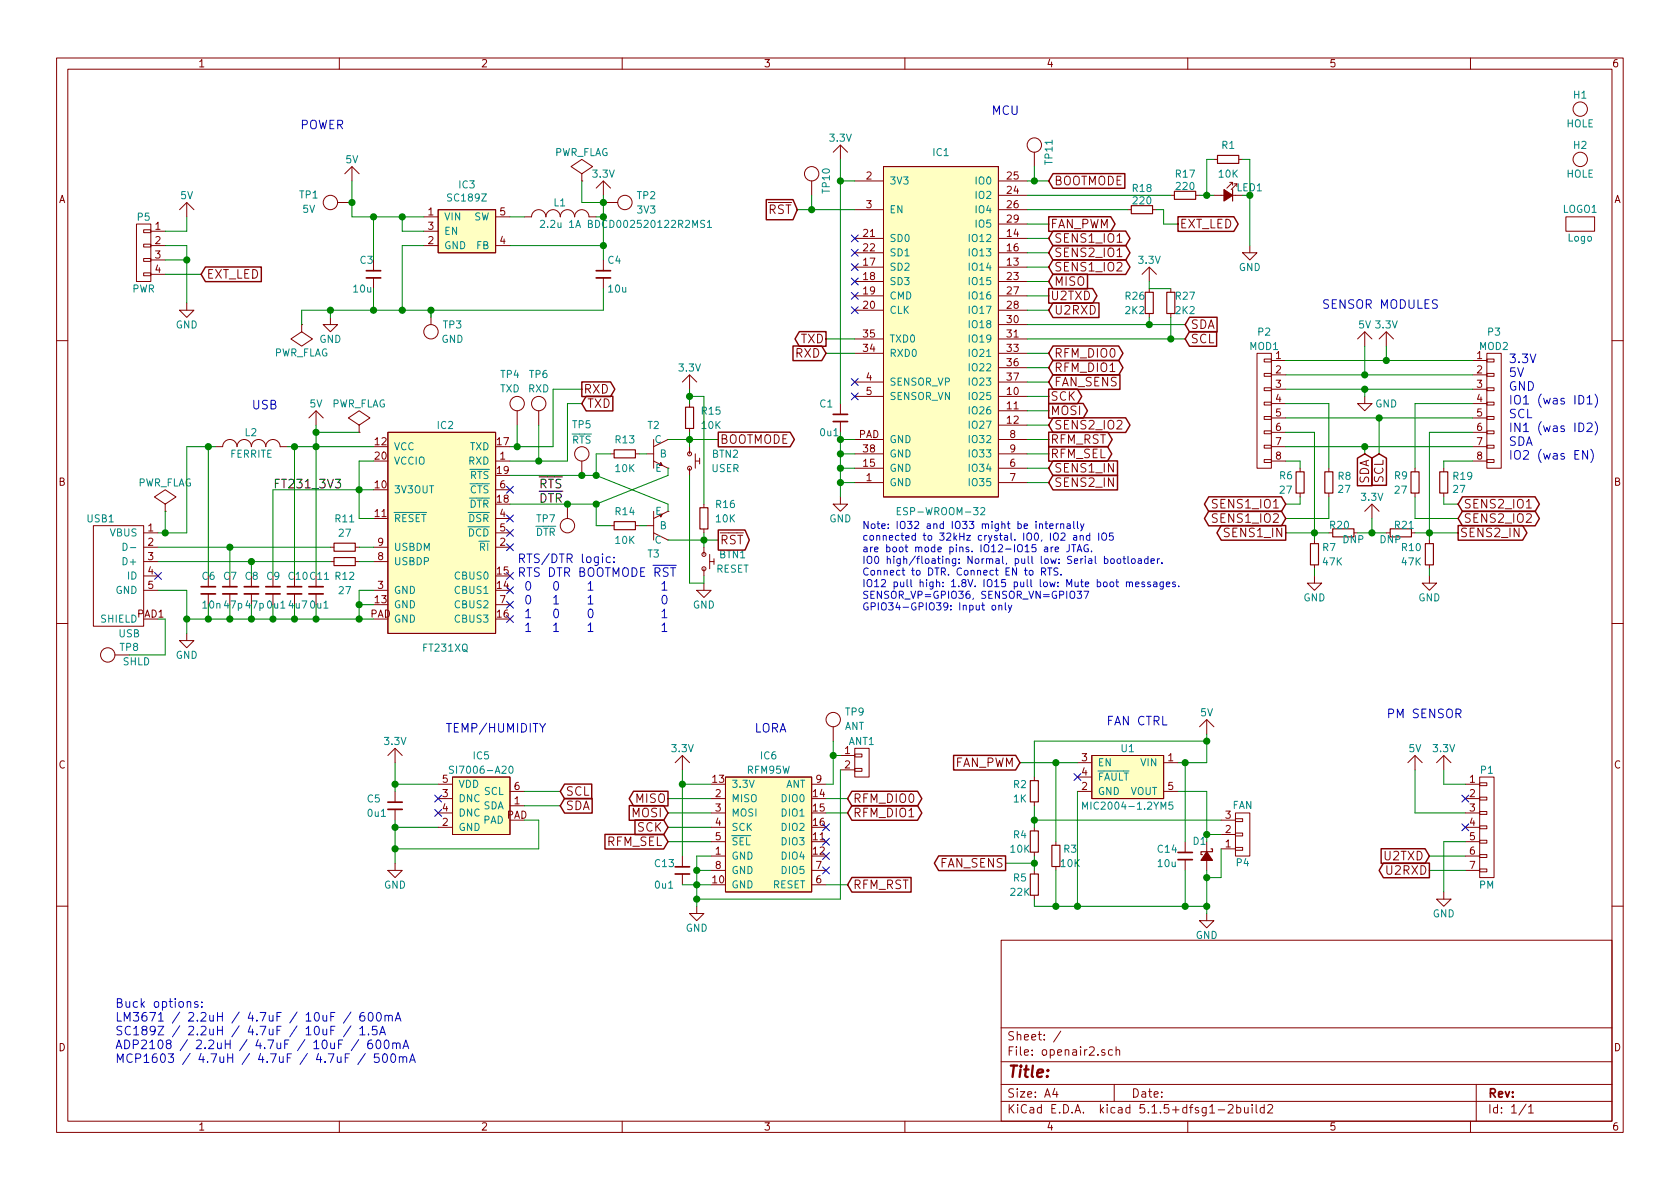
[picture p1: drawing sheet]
<svg xmlns="http://www.w3.org/2000/svg" width="297mm" height="210mm" viewBox="0 0 297 210" stroke-linecap="round" stroke-linejoin="round" font-family="sans-serif">
<g fill="none" stroke="#840000" stroke-width=".18">
<path d="M10 10.3h277v189.9h-277zM12 12.2h273v186.1h-273zM60 10.3v1.9M110 10.3v1.9M160 10.3v1.9M210 10.3v1.9M260 10.3v1.9M24.1 39.6h2.6v10.2h-2.6zM31.7 37.1l1.3-1.3 1.3 1.3M33 35.8v2.5M59.7 35.8h2.5M61 30.7l1.2-1.2 1.3 1.2"/>
<path d="M62.2 29.5v2.5M74.9 38.3h2.6M77.5 37.1h10.1v7.6h-10.1zM87.6 38.3h2.6M92.7 38.3h1.3a1.27 1.27 0 0 1 1.2-1.2 1.27 1.27 0 0 1 1.3 1.2 1.27 1.27 0 0 1 1.3-1.2 1.27 1.27 0 0 1 1.3 1.2 1.27 1.27 0 0 1 1.2-1.2 1.27 1.27 0 0 1 1.3 1.2 1.27 1.27 0 0 1 1.3-1.2 1.27 1.27 0 0 1 1.2 1.2h1.3M101 29.5l1.9-1.3 1.9 1.3-1.9 1.2zM102.9 32h.1M102.9 30.7v1.3M105.4 33.3l1.3-1.3 1.2 1.3M106.7 35.8h2.5M106.7 32v2.5M143.5 32v2.5"/>
<path d="M147.3 26.9l1.3-1.3 1.3 1.3M148.6 25.6v2.6M151.1 37.1h5.1M151.1 32h5.1M156.2 29.5h20.3v58.4h-20.3zM176.5 34.5h5.1M176.5 37.1h5.1M176.5 32h5.1M176.5 39.6h5.1M182.9 26.9v2.6M199.4 37.1h.6M203.8 37.1h.7"/>
<path d="M207 34.5h.6M211.5 34.5h.6M214.6 28.2h.7M214.6 34.5h5.1M217.4 32.3h.5M217.9 32.8v-.5l-1 1M218.2 32.5h.5M218.7 33v-.5l-1 1M219.1 28.2h.6M276.9 38.3h5v2.6h-5zM25.4 48.3h1.3v.5h-1.3zM25.4 45.7h1.3v.5h-1.3z"/>
<path d="M25.4 43.2h1.3v.5h-1.3zM25.4 40.6h1.3v.5h-1.3zM26.7 40.9h2.5M26.7 43.4h2.5M26.7 46h2.5M26.7 48.5h2.5M31.7 54.9h2.6l-1.3 1.2zM33 53.6v1.3M51.4 59.9l1.9-1.2 1.9 1.2-1.9 1.3zM53.3 57.4h.1M53.3 57.4v1.3M57.1 57.4h2.6l-1.3 1.3z"/>
<path d="M58.4 56.1v1.3M66 46v1.9M66 49.1v1.9M74.9 40.9h2.6M74.9 43.4h2.6M76.2 54.9v2.5M87.6 43.4h2.6M106.7 46v1.9M106.7 49.1v1.9M151.1 47.2h5.1M151.1 42.2h5.1M151.1 44.7h5.1"/>
<path d="M151.1 49.8h5.1M151.1 52.3h5.1M151.1 54.9h5.1M151.1 59.9h5.1M176.5 47.2h5.1M176.5 42.2h5.1M176.5 44.7h5.1M176.5 49.8h5.1M176.5 52.3h5.1M176.5 54.9h5.1M176.5 57.4h5.1M176.5 59.9h5.1"/>
<path d="M197.5 42.8h.9M197.5 45.4h.9M201.9 48.5l1.3-1.3 1.3 1.3M203.2 47.2v2.6M203.2 51v.7M203.2 55.5v.6M207 51v.7M207 55.5v.6M219.7 44.7h2.5l-1.2 1.3zM221 43.4v1.3M240 59.9l1.3-1.2 1.3 1.2M241.3 58.7v2.5"/>
<path d="M243.8 59.9l1.3-1.2 1.3 1.2M245.1 58.7v2.5M10 60.2h2M38.1 79h1.3a1.27 1.27 0 0 1 1.2-1.3 1.27 1.27 0 0 1 1.3 1.3 1.27 1.27 0 0 1 1.3-1.3 1.27 1.27 0 0 1 1.2 1.3 1.27 1.27 0 0 1 1.3-1.3 1.27 1.27 0 0 1 1.3 1.3 1.27 1.27 0 0 1 1.3-1.3 1.27 1.27 0 0 1 1.2 1.3h1.3M54.6 73.9l1.3-1.3 1.2 1.3M55.9 72.6v2.6M61.6 73.9l1.9-1.3 1.9 1.3-1.9 1.3zM63.5 76.4h.1M63.5 75.2v1.2M68.6 76.4h19v35.6h-19zM91.4 72.6v2.6M95.2 72.6v2.6"/>
<path d="M115.6 77.7v5.1M118.1 77.7h.1M118.1 77.7l-2.5 1.3M120.6 67.6l1.3-1.3 1.3 1.3M121.9 66.3v2.5M121.9 71.4v.6M121.9 75.8v.6M121.9 79v1.3M148.6 71.4v1.9M148.6 74.5v1.9M151.1 70.1h5.1M151.1 62.5h5.1"/>
<path d="M151.1 67.6h5.1M151.1 77.7h5.1M176.5 70.1h5.1M176.5 72.6h5.1M176.5 75.2h5.1M176.5 62.5h5.1M176.5 65h5.1M176.5 67.6h5.1M176.5 77.7h5.1M222.2 62.5h2.6v20.3h-2.6zM223.5 78.7h1.3v.5h-1.3zM223.5 76.2h1.3v.5h-1.3z"/>
<path d="M223.5 73.7h1.3v.5h-1.3zM223.5 71.1h1.3v.5h-1.3zM223.5 68.6h1.3v.5h-1.3zM223.5 66h1.3v.5h-1.3zM223.5 63.5h1.3v.5h-1.3zM224.8 63.7h2.5M224.8 66.3h2.5M224.8 68.8h2.5M224.8 71.4h2.5M224.8 73.9h2.5M224.8 76.4h2.5M224.8 79h2.5"/>
<path d="M240 71.4h2.6l-1.3 1.2zM241.3 70.1v1.3M260.3 63.7h2.6M260.3 66.3h2.6M260.3 68.8h2.6M260.3 71.4h2.6M260.3 73.9h2.6M260.3 76.4h2.6M260.3 79h2.6M262.9 62.5h2.5v20.3h-2.5zM262.9 78.7h1.3v.5h-1.3zM262.9 76.2h1.3v.5h-1.3z"/>
<path d="M262.9 73.7h1.3v.5h-1.3zM262.9 71.1h1.3v.5h-1.3zM262.9 68.6h1.3v.5h-1.3zM262.9 66h1.3v.5h-1.3zM262.9 63.5h1.3v.5h-1.3zM285 60.2h2M16.5 93h8.9v17.7h-8.9zM25.4 96.8h2.5M25.4 94.2h2.5M25.4 99.3h2.5M27.3 87.9l1.9-1.3 1.9 1.3-1.9 1.2zM29.2 90.4h.1"/>
<path d="M29.2 89.1v1.3M58.4 96.8h.7M58.4 99.3h.7M62.9 96.8h.6M62.9 99.3h.6M66 96.8h2.6M66 99.3h2.6M87.6 81.5h2.6M87.6 96.8h2.6M87.6 91.7h2.6M87.6 94.2h2.6M87.6 86.6h2.6"/>
<path d="M100.3 89.1v2.6M102.9 81.5v2.6M107.9 80.3h.7M107.9 93h.7M112.4 80.3h.6M112.4 93h.6M114.3 80.3h1.3M114.3 93h1.3M115.6 81.5l2.5 1.3M115.6 90.4v5.1M115.6 94.2l2.5 1.3M118.1 82.8h.1"/>
<path d="M118.1 90.4h.1M118.1 95.5h.1M118.1 90.4l-2.5 1.3M121.9 82.8v1.3M122.9 81.5h.8M122.9 80.3v2.5M123.7 81v1M124.5 89.1v.7M124.5 93.6v.6M124.5 96.8v1.2M125.5 99.3h.7M125.5 98v2.6"/>
<path d="M126.2 98.8v1M147.3 89.1h2.6l-1.3 1.3zM148.6 87.9v1.2M151.1 85.3h5.1M151.1 82.8h5.1M151.1 80.3h5.1M176.5 85.3h5.1M176.5 82.8h5.1M176.5 80.3h5.1M223.5 81.3h1.3v.5h-1.3zM224.8 81.5h2.5M229.9 82.8v.6"/>
<path d="M229.9 87.2v.7M232.4 95.5v.6M232.4 99.9v.7M234.9 82.8v.6M234.9 87.2v.7M234.9 94.2h.7M241.3 90.4l1.3-1.3 1.2 1.3M242.6 89.1v2.6M249.6 94.2h.6M250.2 82.8v.6M250.2 87.2v.7M252.7 95.5v.6"/>
<path d="M252.7 99.9v.7M255.3 82.8v.6M255.3 87.2v.7M260.3 81.5h2.6M262.9 81.3h1.3v.5h-1.3zM269.9 89.8h.9M10 110.3h2M20.3 115.8h2.6M25.4 104.4h2.5M25.4 101.8h2.5M31.7 113.3h2.6l-1.3 1.2zM33 112v1.3"/>
<path d="M36.8 101.8v2M36.8 105v1.9M40.6 101.8v2M40.6 105v1.9M44.4 101.8v2M44.4 105v1.9M48.3 101.8v2M48.3 105v1.9M52.1 101.8v2M52.1 105v1.9M55.9 101.8v2M55.9 105v1.9"/>
<path d="M66 104.4h2.6M87.6 106.9h2.6M123.2 104.4h2.5l-1.2 1.3zM124.5 100.6v1.2M124.5 103.1v1.3M231.1 103.1h2.6l-1.3 1.3zM232.4 101.8v1.3M251.5 103.1h2.5l-1.3 1.3zM252.7 101.8v1.3M285 110.3h2M68.6 133.6l1.2-1.3 1.3 1.3M69.8 132.3v2.6"/>
<path d="M69.8 139.9v2M77.5 138.7h2.5M80 137.4h10.2v10.2h-10.2zM90.2 139.9h2.5M119.4 134.9l1.2-1.3 1.3 1.3M120.6 133.6v2.5M128.3 137.4h15.2v20.3h-15.2zM143.5 138.7h2.5M147.3 128.5v2.6M148.6 133.6h2.5M148.6 136.1h2.5M151.1 132.3h2.6v5.1h-2.6z"/>
<path d="M151.1 135.9h1.3v.5h-1.3zM151.1 133.3h1.3v.6h-1.3zM182.9 137.4v.6M190.5 134.9h2.5M190.5 139.9h2.5M190.5 137.4h2.5M193 133.6h12.7v7.6h-12.7zM205.7 134.9h2.6M205.7 139.9h2.6M212.1 128.5l1.3-1.3 1.2 1.3M213.4 127.2v2.6M248.9 134.9l1.3-1.3 1.3 1.3"/>
<path d="M250.2 133.6v2.5M254 134.9l1.3-1.3 1.2 1.3M255.3 133.6v2.5M259.1 138.7h2.5M261.6 137.4h2.6v17.8h-2.6zM261.6 138.4h1.3v.5h-1.3zM68.6 153.9h2.5l-1.3 1.3zM69.8 143.1v1.9M69.8 152.6v1.3M77.5 141.2h2.5M77.5 143.8h2.5M77.5 146.3h2.5"/>
<path d="M90.2 142.5h2.5M120.6 151.4v1.9M120.6 154.6v1.9M125.7 151.4h2.6M125.7 141.2h2.6M125.7 143.8h2.6M125.7 146.3h2.6M125.7 148.8h2.6M125.7 153.9h2.6M143.5 156.5h2.5M143.5 153.9h2.5M182.9 141.9v.6"/>
<path d="M182.9 146.3v.6M182.9 150.7v.7M182.9 153.9v.7M182.9 158.4v.6M186.7 148.8v.7M186.7 153.3v.6M209.5 148.8v1.9M209.5 152v1.9M213.4 148.8v2.4M213.4 151.5v2.4M215.9 150.1h2.5M215.9 147.6h2.5"/>
<path d="M215.9 145h2.5M218.4 143.8h2.6v7.6h-2.6zM218.4 144.8h1.3v.5h-1.3zM218.4 147.3h1.3v.5h-1.3zM218.4 149.9h1.3v.5h-1.3zM254 159h2.5l-1.2 1.3zM255.3 157.7v1.3M259.1 151.4h2.5M259.1 141.2h2.5M259.1 143.8h2.5M259.1 146.3h2.5M259.1 148.8h2.5"/>
<path d="M259.1 153.9h2.5M261.6 153.7h1.3v.5h-1.3zM261.6 151.1h1.3v.5h-1.3zM261.6 148.6h1.3v.5h-1.3zM261.6 146h1.3v.6h-1.3zM261.6 143.5h1.3v.5h-1.3zM261.6 141h1.3v.5h-1.3zM10 160.2h2M121.9 161.5h2.6l-1.3 1.3zM123.2 160.3v1.2M177 166.3h108v32h-108zM212.1 162.8h2.5l-1.2 1.3z"/>
<path d="M213.4 161.5v1.3M285 160.2h2M60 198.3v1.9M110 198.3v1.9M160 198.3v1.9M177 194.8h108M177 191.8h108M177 187.8h108M177 181.8h108M186.5 192.5l-.4 1h1M186.8 193v1M187.6 182.3l-1.3 2"/>
<path d="M195.3 185.7l-.3-.1-.2 .2v.2l.5 .2v.3h-.5M196.7 185.7l-.4-.1-.3 .3 .1 .6h.6M197 191.8v3M197.3 185.7l.3-.1 .3 .1 .1 .9M197.3 185.1v1.5M210 198.3v1.9M215.4 196.3h1.1M217.2 195.5l.2-.2h.4l.2 .5-.9 1h.9M218.7 195.9l.4-.1 .3 .3-.1 .6h-.6M218.7 195.3v1.5M220 195.8l.1 .9 .3 .1 .3-.1M220.7 195.8v1"/>
<path d="M221.4 195.3v.2M221.4 195.8v1M222.1 195.3v1.3l.2 .2M223.5 195.9l-.4-.1-.3 .3 .1 .6 .2 .1 .4-.1M223.5 195.3v1.5M224.2 195.5l.2-.2h.3l.3 .5-.9 1h.9M260 198.3v1.9M261 191.8v6.5M269.8 195.2l-1.2 2M270.3 195.8l.4-.5v1.5M270.3 196.8h.8"/>
<circle cx="279.4" cy="19.3" r="1.27"/>
<circle cx="58.4" cy="35.8" r="1.27"/>
<circle cx="110.5" cy="35.8" r="1.27"/>
<circle cx="143.5" cy="30.7" r="1.27"/>
<circle cx="182.9" cy="25.6" r="1.27"/>
<circle cx="279.4" cy="28.2" r="1.27"/>
<circle cx="76.2" cy="58.7" r="1.27"/>
<circle cx="91.4" cy="71.4" r="1.27"/>
<circle cx="95.2" cy="71.4" r="1.27"/>
<circle cx="100.3" cy="93" r="1.27"/>
<circle cx="102.9" cy="80.3" r="1.27"/>
<circle cx="121.9" cy="82.8" r=".36"/>
<circle cx="121.9" cy="80.3" r=".36"/>
<circle cx="124.5" cy="98" r=".36"/>
<circle cx="19" cy="115.8" r="1.27"/>
<circle cx="124.5" cy="100.6" r=".36"/>
<circle cx="147.3" cy="127.2" r="1.27"/>
</g>
<g fill="none" stroke="#840000" stroke-width=".2">
<path d="M200 36.4h3.8v1.4h-3.8zM207.6 33.8h3.8v1.4h-3.8zM215.3 27.5h3.7v1.4h-3.7zM217.9 33.5v2.1M202.5 51.7h1.4v3.7h-1.4zM206.3 51.7h1.4v3.7h-1.4zM108.6 79.5h3.7v1.5h-3.7zM121.2 72h1.4v3.8h-1.4zM59.1 98.6h3.7v1.4h-3.7zM59.1 96.1h3.7v1.4h-3.7zM108.6 92.2h3.7v1.5h-3.7zM123.7 89.8h1.5v3.7h-1.5z"/>
<path d="M229.2 83.4h1.4v3.8h-1.4zM231.7 96.1h1.4v3.8h-1.4zM234.2 83.4h1.5v3.8h-1.5zM235.6 93.5h3.8v1.4h-3.8zM245.8 93.5h3.8v1.4h-3.8zM249.5 83.4h1.4v3.8h-1.4zM252 96.1h1.4v3.8h-1.4zM254.6 83.4h1.4v3.8h-1.4zM182.2 138h1.4v3.8h-1.4zM182.2 146.9h1.4v3.8h-1.4zM182.2 154.6h1.4v3.7h-1.4zM186 149.5h1.4v3.7h-1.4z"/>
<path d="M214.1 150.1h.3v.5h-2.1v.5h.3"/>
</g>
<g fill="none" stroke="#840000" stroke-width=".3">
<path d="M64.8 49.1h2.5M64.8 47.9h2.5M105.4 49.1h2.5M105.4 47.9h2.5M147.3 74.5h2.6M147.3 73.3h2.6M35.6 105h2.5M35.6 103.8h2.5M39.4 105h2.5M39.4 103.8h2.5M43.2 105h2.5M43.2 103.8h2.5"/>
<path d="M47 105h2.5M47 103.8h2.5M50.8 105h2.5M50.8 103.8h2.5M54.6 105h2.5M54.6 103.8h2.5M68.6 143.1h2.5M68.6 141.9h2.5M119.4 154.6h2.5M119.4 153.3h2.5M208.3 152h2.5M208.3 150.7h2.5"/>
</g>
<g fill="#ffffc2" stroke="#ffffc2" stroke-width=".18">
<path d="M128.3 137.4h15.2v20.3h-15.2z"/>
<path d="M193 133.6h12.7v7.6h-12.7z"/>
<path d="M68.6 76.4h19v35.6h-19z"/>
<path d="M80 137.4h10.2v10.2h-10.2z"/>
<path d="M156.2 29.5h20.3v58.4h-20.3z"/>
<path d="M77.5 37.1h10.1v7.6h-10.1z"/>
</g>
<g fill="none" stroke="#008484" stroke-width=".18">
<path d="M95.6 39.1l.4-.1 .3 .3-.8 .9h.8M124.6 39h-.5l-.2 .1 .1 .4 .5 .2 .1 .3-.2 .2h-.5M125.1 39.3l.3-.3v1.2M96.8 40.1v.1M125.1 40.2h.7M21.8 96.1a.64 .64 0 0 1 .7 .6 .64 .64 0 0 1-.7 .6zM23 96.8h1M158.6 90.4h.5M159.3 89.8h-.7v1.2h.7M173.4 89.9l.5-.1 .2 .3v.2l-.7 .7h.7M80.2 135.6l-.5-.1-.2 .1v.4l.6 .2 .1 .3-.3 .2h-.4M90.1 135.6l.2-.1a.67 .67 0 0 1 .4 .6 .67 .67 0 0 1-.4 .6l-.3-.4z"/>
<path d="M191.4 143.1v-1.3l.4 .9 .5-.9v1.3M207.3 141.8h-.6v.6l.2-.1 .4 .1v.6l-.2 .1-.4-.1"/>
</g>
<g fill="#840000" stroke="#840000" stroke-width=".2">
<path d="M213.4 150.6l1 1.5h-2.1z"/>
<path d="M216.4 33.5l1.5 1-1.5 1.1z"/>
</g>
<g fill="none" stroke="#008400" stroke-width=".18">
<path d="M33 38.3v2.6h-3.8M62.2 32v6.3h12.7M66 38.3v7.7M71.1 38.3v2.6h3.8M90.2 38.3h2.5M102.9 32v3.8h3.8M105.4 38.3h1.3M106.7 34.5v11.5M141 37.1h10.1M143.5 34.5v2.6M148.6 28.2v43.2M148.6 32h2.5"/>
<path d="M181.6 39.6h3.8M181.6 34.5h25.4M181.6 37.1h17.8M181.6 32h3.8M182.9 29.5v2.5M204.5 37.1h1.2v2.5h2.6M212.1 34.5h2.5M214.6 28.2h-1.2v6.3M219.7 28.2h1.3v15.2M219.7 34.5h1.3M29.2 43.4h3.8v10.2M29.2 46h3.8"/>
<path d="M29.2 48.5h6.4M58.4 54.9v1.2M66 51v3.9M74.9 43.4h-3.8v11.5M76.2 54.9v1.2M90.2 43.4h16.5M106.7 51v3.9h-53.4v2.5M146 59.9h5.1M181.6 49.8h3.8M181.6 54.9h3.8M181.6 42.2h3.8M181.6 44.7h3.8"/>
<path d="M181.6 59.9h27.9M181.6 57.4h27.9M181.6 52.3h3.8M181.6 47.2h3.8M203.2 49.8v1.2h3.8M203.2 56.1v1.3M207 56.1v3.8M36.8 79v22.8M38.1 79h-5.1v15.2h-5.1M50.8 79h15.2M52.1 79v22.8M55.9 76.4h7.6"/>
<path d="M55.9 75.2v26.6M91.4 75.2v3.8M95.2 75.2v6.3M102.9 71.4h-2.6v10.1h-10.1M102.9 68.8h-5.1v10.2h-7.6M118.1 77.7h8.9M121.9 68.8v2.6M121.9 76.4v2.6M121.9 70.1h2.6v19M146 62.5h5.1M148.6 77.7h2.5M148.6 76.4v11.5"/>
<path d="M181.6 77.7h3.8M181.6 70.1h3.8M181.6 62.5h3.8M181.6 67.6h3.8M181.6 65h3.8M181.6 72.6h3.8M181.6 75.2h3.8M227.3 66.3h33M227.3 79h33M227.3 73.9h33M227.3 63.7h33M227.3 71.4h7.6v11.4"/>
<path d="M227.3 68.8h33M227.3 76.4h5.1v19.1M241.3 61.2v5.1M241.3 68.8v1.3M241.3 79v1.3M243.8 73.9v6.4M245.1 61.2v2.5M260.3 71.4h-10.1v11.4M260.3 76.4h-7.6v19.1M27.9 96.8h30.5M27.9 99.3h30.5M29.2 90.4v3.8"/>
<path d="M40.6 96.8v5M44.4 99.3v2.5M63.5 96.8h2.5M63.5 99.3h2.5M66 81.5h-2.5v10.2h2.5M66 86.6h-17.7v15.2M90.2 89.1h15.2M90.2 84.1h15.2M105.4 89.1v3.9h2.5M105.4 84.1l12.7 5v1.3M107.9 80.3h-2.5v3.8M113 80.3h1.3"/>
<path d="M113 93h1.3M118.1 95.5h8.9M118.1 82.8v1.3l-12.7 5M121.9 84.1v19h2.6v-1.3M124.5 94.2v2.6M148.6 82.8h2.5M148.6 85.3h2.5M148.6 80.3h2.5M181.6 82.8h3.8M181.6 85.3h3.8M181.6 80.3h3.8M227.3 94.2h7.6"/>
<path d="M227.3 81.5h2.6v1.3M229.9 87.9v1.2h-2.6M234.9 87.9v3.8h-7.6M240 94.2h5.1M242.6 91.7v2.5M250.2 94.2h7.6M250.2 87.9v3.8h7.6M255.3 87.9v1.2h2.5M260.3 81.5h-5v1.3M27.9 109.5h1.3v6.3h-6.3M27.9 104.4h5.1v7.6M33 109.5h33"/>
<path d="M36.8 106.9v2.6M40.6 106.9v2.6M44.4 106.9v2.6M48.3 106.9v2.6M52.1 106.9v2.6M55.9 106.9v2.6M63.5 106.9h2.5M66 104.4h-2.5v5.1M232.4 100.6v1.2M252.7 100.6v1.2M69.8 138.7h7.7M69.8 134.9v5"/>
<path d="M92.7 139.9h6.4M120.6 138.7h5.1M120.6 136.1v15.3M147.3 131.1v7.6h-1.3M147.3 133.6h1.3M148.6 136.1v22.9h-25.4M180.3 134.9h10.2M186.7 134.9v13.9M190.5 139.9v20.4M208.3 139.9h5.1v7.7h2.5M209.5 134.9v13.9M213.4 131.1h-30.5v6.3"/>
<path d="M213.4 129.8v5.1h-5.1M250.2 136.1v7.7h8.9M255.3 136.1v2.6h3.8M69.8 145v7.6M69.8 146.3h7.7M92.7 145h2.5v5.1h-25.4M92.7 142.5h6.4M118.1 143.8h7.6M118.1 148.8h7.6M118.1 146.3h7.6M118.1 141.2h7.6M120.6 156.5h5.1"/>
<path d="M123.2 153.9h2.5M125.7 151.4h-2.5v8.9M146 143.8h3.9M146 156.5h3.9M146 141.2h3.9M177.8 152.6h5.1M182.9 142.5v3.8M182.9 151.4v2.5M182.9 159v1.3h30.5M182.9 145h33M186.7 153.9v6.4M209.5 153.9v6.4"/>
<path d="M213.4 153.9v7.6M215.9 150.1v5.1h-2.5M252.7 153.9h6.4M252.7 151.4h6.4M259.1 148.8h-3.8v8.9"/>
</g>
<g fill="none" stroke="#840000" stroke-width=".25">
<path d="M135.5 35.3h4.7l.8 1.8-.8 1.8h-4.7zM185.4 38.3h11l.8 1.3-.8 1.3h-11zM186.2 30.7h12.7v2.6h-12.7l-.8-1.3zM208.3 38.3h9.9l.7 1.3-.7 1.3h-9.9zM36.3 47.2h9.9v2.6h-9.9l-.7-1.3zM141.3 58.6h4.7v2.6h-4.7l-.7-1.3zM185.4 51h7.8l.8 1.3-.8 1.3h-7.8zM186.2 48.5h6.1v2.6h-6.1l-.8-1.3zM186.2 53.6h8.1v2.6h-8.1l-.8-1.3zM186.2 40.9h12.8l.8 1.3-.8 1.3h-12.8l-.8-1.3zM186.2 45.9h12.8l.8 1.3-.8 1.3h-12.8l-.8-1.3zM186.2 43.4h12.8l.8 1.3-.8 1.3h-12.8l-.8-1.3z"/>
<path d="M210.3 56.1h4.9v2.6h-4.9l-.8-1.3zM210.3 58.6h4.8v2.6h-4.8l-.8-1.3zM102.9 67.5h5l.8 1.3-.8 1.3h-5zM103.6 70.1h4.8v2.6h-4.8l-.7-1.3zM127 76.4h12.7l.8 1.3-.8 1.3h-12.7zM140.2 61.2h5.1l.7 1.3-.7 1.3h-5.1zM185.4 71.3h6.1l.8 1.3-.8 1.3h-6.1zM185.4 79h10.4l.8 1.3-.8 1.3h-10.4zM185.4 76.4h10.5l.7 1.3-.7 1.3h-10.5zM185.4 68.8h5.1l.8 1.3-.8 1.3h-5.1zM186.2 61.2h11.6l.8 1.3-.8 1.3h-11.6l-.8-1.3zM186.2 63.7h11.6l.8 1.3-.8 1.3h-11.6l-.8-1.3z"/>
<path d="M186.2 66.3h11.8v2.6h-11.8l-.8-1.3zM186.2 73.9h12.8l.8 1.3-.8 1.3h-12.8l-.8-1.3zM127 93.7h4.7l.8 1.8-.8 1.8h-4.7zM186.2 81.5h11.4v2.6h-11.4l-.8-1.3zM186.2 84h11.4v2.6h-11.4l-.8-1.3zM213.7 87.9h12.9l.7 1.2-.7 1.3h-12.9l-.7-1.3zM213.7 90.4h12.9l.7 1.3-.7 1.3h-12.9l-.7-1.3zM215.9 92.9h11.4v2.6h-11.4l-.7-1.3zM240 81l1.3-.7 1.3 .7v4.9h-2.6zM242.5 81l1.3-.7 1.3 .7v4.8h-2.6zM257.8 92.9h11.4l.8 1.3-.8 1.3h-11.4zM258.6 87.9h12.8l.8 1.2-.8 1.3h-12.8l-.8-1.3z"/>
<path d="M258.6 90.4h12.8l.8 1.3-.8 1.3h-12.8l-.8-1.3zM99.8 138.7h4.8v2.5h-4.8l-.7-1.3zM112 139.9h6.1v2.6h-6.1l-.7-1.3zM150.6 139.9h11.6l.8 1.3-.8 1.3h-11.6l-.7-1.3zM168.6 133.6h11l.7 1.3-.7 1.3h-11zM99.8 141.2h4.9v2.6h-4.9l-.7-1.3zM107 147.5h10.3l.8 1.3-.8 1.3h-10.3zM111.3 142.5h6l.8 1.3-.8 1.3h-6zM112.3 145h5l.8 1.3-.8 1.3h-5zM150.6 155.2h10.5v2.6h-10.5l-.7-1.3zM150.6 142.5h11.6l.8 1.3-.8 1.3h-11.6l-.7-1.3zM166 151.4h11.8v2.5h-11.8l-.8-1.3z"/>
<path d="M244.2 150.1h7.8l.7 1.3-.7 1.3h-7.8zM244.6 152.6h8.1v2.6h-8.1l-.8-1.3z"/>
</g>
<path d="M59.3 84.8h.9l-.5 .5 .4 .2v.6l-.2 .2h-.4l-.2-.2" fill="none" stroke="#000" stroke-width=".18"/>
<g fill="none" stroke="#0000c2" stroke-width=".18">
<path d="M280.6 70.4l.5-.5v1.5M280.6 74.9l.6-.1 .2 .1 .1 .3-1 1.1h1M280.6 71.4h.9M280.7 79.7v1.5l-.9-1.5v1.5M281.3 79.4a1.78 1.78 0 0 1 0 2.4M282 69.7a1.78 1.78 0 0 1 0 2.3M282 74.6a1.78 1.78 0 0 1 0 2.3M107.9 98.5h-.4l-.3 .2 .1 .7h.6M108.6 99.3v.2M108.6 98.5v.2M118.4 100h1.2M183.8 92.8l.2-.2 .3 .1v.8"/>
<path d="M184.8 92.6h.4M184.9 92.2v1.1l.3 .2M185.6 93l.6-.1v-.2l-.4-.1-.2 .2 .1 .6h.5M185.9 96.7v.9M186.2 96.7l-.3 .3M186.6 97.1l.6-.1-.1-.2-.3-.1-.2 .2v.6h.5M186.8 92.6v.9M187.1 92.6l-.2 .1-.1 .2M187.5 92.8l.2-.2 .3 .1 .1 .8M187.5 92.6v.9M188.7 92.7h.5v.8M189.1 96.3v.9a.39 .39 0 0 1-.5 .4"/>
<path d="M189.2 92.9l-.4 .1-.2 .2 .2 .3 .4-.1M189.5 96.3h.7M189.8 92.2v1.1l.2 .2M189.8 94.7h.5l.1 .8M189.8 96.3v1.3M190.4 95h-.4l-.2 .2v.3h.6M190.4 97.6l.5-1.3 .4 1.3M190.5 92.2v1.1l.2 .2M190.6 97.2h.6M191 94.8l.2-.1h.3v.8M191 94.7v.8M191.1 92.6l.2 .9"/>
<path d="M191.6 92.6l-.4 1.2-.1 .1M192.4 96.4a.59 .59 0 0 0-.8 .6 .59 .59 0 0 0 .8 .5v-.5h-.2M192.7 94.7h-.4l-.2 .2 .1 .6h.5M192.7 94.3v1.2M193 97.5v.1M194.3 94.3v1.2M194.9 94.4l.2-.1a.47 .47 0 0 1 .6 .4l-.1 .6-.2 .2h-.4a1 1 0 0 1-.1-1.1zM195.3 98.9l.3-.1 .3 .2-.1 .6h-.5M195.3 98.4v1.2M196.4 98.9l.2-.1 .4 .1v.5l-.1 .2h-.3l-.2-.1zM196.8 94.3h-.6l-.1 .6 .2-.2 .5 .2v.5l-.2 .1-.5-.1M197.6 98.9l.3-.1 .2 .1v.7h-.3l-.3-.2z"/>
<path d="M198.6 98.8h.4M198.7 98.4v1.1l.3 .1M199.4 98.4v1.1l.2 .1M200.2 98.9l.3-.1 .2 .1-.1 .7h-.3l-.2-.2zM201.3 98.9h.5v.7M201.8 99.1l-.4 .1-.2 .1 .1 .3h.5M203 98.9l-.4-.1-.2 .2 .1 .6h.5M203 98.4v1.2M203.5 99.2l.6-.1-.1-.2-.3-.1-.2 .2 .1 .6h.4M204.6 98.8v.8M205 98.8l-.4 .2M205.4 99.5v.1"/>
<path d="M93 109.2h.8M93 111.7h.8M97.9 105.7l.4-.4v1.5M97.9 110.6l.4-.4v1.5M97.9 106.8h.9M97.9 111.7h.9M98 103l.4-.2a.97 .97 0 0 1 0 1.6 .84 .84 0 0 1-.4-1.4zM104 103.3l.4-.5v1.6M104 105.7l.4-.4v1.5M104 110.6l.4-.4v1.5M104 104.4h.9M104 106.8h.9"/>
<path d="M104 111.7h.9M104.1 107.8l.4-.1a.97 .97 0 0 1 0 1.5 .84 .84 0 0 1-.4-1.4zM117 103.3l.5-.5v1.6M117 108.1l.5-.4v1.5M117 110.6l.5-.4v1.5M117 104.4h.9M117 109.2h.9M117 111.7h.9M117.2 105.4l.2-.1a.8 .8 0 0 1 .4 1.3l-.2 .2a.84 .84 0 0 1-.4-1.4zM118.6 100.4h.9M175.5 107.1l.3-.1 .2 .3v.3l-.2 .3-.3-.1-.1-.2zM176.6 107.2l.2-.2 .3 .1v.8"/>
<path d="M176.6 107v.9M177.7 106.6v1.1l.2 .2M178.3 107l.3 .9M178.9 107l-.4 1.2-.2 .1M182.1 100.9h.3l.3 .2-.2 .5-.3 .1-.2-.2zM184.1 101.1l.7-.1 .1-.1-.1-.3-.2-.2h-.5v1.3M184.5 101.1l.4 .6M185.6 100.4v1.3M187 100.5l-.4-.1-.2 .2v.3l.5 .3 .1 .3-.2 .2-.5-.1M187.6 101.6v.1M190.4 104.5h.8l-.4 .5 .4 .2v.4l-.2 .2-.6-.1M191.6 104.5h.9l-.6 1.3"/>
<path d="M197.3 102.9h.5M197.5 102.5v1.1l.3 .2M199.2 103l.1-.1 .3 .1 .1 .8M199.2 102.9v.9M199.7 103.1l.2-.2 .3 .1v.8M200.8 103.3l.6-.1-.1-.2-.3-.1-.2 .2v.6h.5M202.4 103l-.3-.1-.2 .2v.2l.5 .1v.3h-.5M203.4 103l-.3-.1-.2 .2 .1 .2 .4 .1v.3h-.5M204 103h.5v.8M204.5 103.2l-.4 .1-.2 .1 .1 .3h.5M205.7 102.9v1l-.3 .3-.3-.1M205.7 103l-.4-.1-.2 .2 .1 .6h.5"/>
<path d="M206.2 103.3l.6-.1v-.2l-.4-.1-.2 .2 .1 .6h.5M207.8 103l-.3-.1-.2 .2 .1 .2 .4 .1v.3h-.5M208.4 103.6v.2M95.4 127.9l.5 .8 .5-.8M33.1 177.2l.2-.1 .4 .1v.9M35 177.2a.37 .37 0 0 0-.6 .1l.1 .2 .6 .3-.3 .3-.4-.1M35.7 178v.1M35.7 177.2v.1M58.5 179.8h.5M59.2 179h-.7v1.6M62.1 179l-1.4 1.9M64.4 179a.62 .62 0 0 0-.8 .7l.1 .7a.48 .48 0 0 0 .7 0l.1-.5-.1-.2-.5-.1-.3 .3"/>
<path d="M65.2 179.2l.3-.2a.82 .82 0 0 1 .6 .7 .82 .82 0 0 1-.4 .8l-.2 .1-.3-.3-.1-.7zM66.7 179.2l.2-.2a.82 .82 0 0 1 .6 .7 .82 .82 0 0 1-.3 .8l-.1 .1a.86 .86 0 0 1-.4-1.4zM68.1 179.7l.2-.2 .4 .1v1M68.1 179.5v1.1M68.7 179.8l.2-.3 .4 .1 .1 1M55.7 181.6l.3-.1a.82 .82 0 0 1 .6 .6 .82 .82 0 0 1-.4 .8l-.1 .1a.84 .84 0 0 1-.4-1.4zM57.1 182v.8a.37 .37 0 0 0 .3 .2 .37 .37 0 0 0 .4-.2M57.8 182v1M58.5 182.2h.5M59.2 181.5h-.7v1.5M59.9 184.6h.5M60.6 183.9h-.7v1.5"/>
<path d="M61 187.1h.5M61.7 186.4h-.7v1.5M62.1 181.4l-1.4 2M63.4 183.8l-1.3 2M63.6 181.9l.5-.4v1.5M63.6 183h.9M64.6 186.3l-1.3 1.9M65.2 182.8v.2M65.7 183.9a.59 .59 0 0 0-.7 .7l.1 .7a.48 .48 0 0 0 .7 0l.1-.5-.2-.2-.4-.1-.3 .3M66.6 184l.2-.1a.82 .82 0 0 1 .6 .7 .82 .82 0 0 1-.3 .8h-.1a.86 .86 0 0 1-.4-1.4zM66.6 181.5h-.7l-.1 .7 .2-.1h.5l.2 .2-.1 .5-.2 .2h-.4l-.2-.2M67 186.4h-.8v.7l.2-.2 .5 .1 .2 .2-.1 .5-.2 .2h-.4l-.2-.2"/>
<path d="M67.1 183l.5-1.5 .5 1.5M67.3 182.6h.7M67.8 186.5l.2-.1a.82 .82 0 0 1 .6 .6 .82 .82 0 0 1-.3 .8l-.3 .1-.3-.3-.1-.7zM68.1 184l.2-.1a.81 .81 0 0 1 .3 1.4l-.2 .1a.84 .84 0 0 1-.3-1.4zM69.2 186.5l.2-.1a.82 .82 0 0 1 .6 .6 .82 .82 0 0 1-.3 .8l-.1 .1a.86 .86 0 0 1-.4-1.4zM69.4 184.6l.2-.2 .4 .1 .1 .9M69.4 184.4v1M69.9 180.6l.5-1.6 .5 1.6M70 180.1h.7M70.1 184.6l.2-.2 .4 .1v.9M70.6 187l.2-.1h.4v1M70.6 186.9v1"/>
<path d="M71.2 185.4l.6-1.5 .5 1.5M71.2 187.1l.3-.2h.3l.1 1M71.4 185h.7M72.4 187.9l.5-1.5 .5 1.5M72.6 187.4h.7"/>
</g>
<g fill="#008400" stroke="#008400" stroke-width=".25">
<circle cx="241.3" cy="68.8" r=".51"/>
<circle cx="221" cy="34.5" r=".51"/>
<circle cx="62.2" cy="35.8" r=".51"/>
<circle cx="102.9" cy="84.1" r=".51"/>
<circle cx="213.4" cy="34.5" r=".51"/>
<circle cx="66" cy="54.9" r=".51"/>
<circle cx="100.3" cy="89.1" r=".51"/>
<circle cx="69.9" cy="146.3" r=".51"/>
<circle cx="232.4" cy="94.2" r=".51"/>
<circle cx="252.7" cy="94.2" r=".51"/>
<circle cx="242.6" cy="94.2" r=".51"/>
<circle cx="69.9" cy="150.1" r=".51"/>
<circle cx="69.9" cy="138.7" r=".51"/>
<circle cx="186.7" cy="134.9" r=".51"/>
<circle cx="55.9" cy="79" r=".51"/>
<circle cx="182.9" cy="152.6" r=".51"/>
<circle cx="52.1" cy="79" r=".51"/>
<circle cx="213.4" cy="131.1" r=".51"/>
<circle cx="148.6" cy="85.3" r=".51"/>
<circle cx="213.4" cy="160.3" r=".51"/>
<circle cx="36.8" cy="79" r=".51"/>
<circle cx="40.6" cy="109.5" r=".51"/>
<circle cx="186.7" cy="160.3" r=".51"/>
<circle cx="44.5" cy="99.3" r=".51"/>
<circle cx="40.6" cy="96.8" r=".51"/>
<circle cx="36.8" cy="109.5" r=".51"/>
<circle cx="182.9" cy="145" r=".51"/>
<circle cx="203.2" cy="57.4" r=".51"/>
<circle cx="207" cy="59.9" r=".51"/>
<circle cx="213.4" cy="155.2" r=".51"/>
<circle cx="106.7" cy="43.4" r=".51"/>
<circle cx="55.9" cy="109.5" r=".51"/>
<circle cx="143.5" cy="37.1" r=".51"/>
<circle cx="52.1" cy="109.5" r=".51"/>
<circle cx="182.9" cy="32" r=".51"/>
<circle cx="209.6" cy="160.3" r=".51"/>
<circle cx="209.6" cy="134.9" r=".51"/>
<circle cx="44.5" cy="109.5" r=".51"/>
<circle cx="48.3" cy="109.5" r=".51"/>
<circle cx="147.3" cy="133.6" r=".51"/>
<circle cx="63.5" cy="86.6" r=".51"/>
<circle cx="63.5" cy="109.5" r=".51"/>
<circle cx="148.6" cy="80.3" r=".51"/>
<circle cx="63.5" cy="106.9" r=".51"/>
<circle cx="190.5" cy="160.3" r=".51"/>
<circle cx="148.6" cy="82.8" r=".51"/>
<circle cx="121.9" cy="70.1" r=".51"/>
<circle cx="148.6" cy="32" r=".51"/>
<circle cx="33" cy="46" r=".51"/>
<circle cx="58.4" cy="54.9" r=".51"/>
<circle cx="95.3" cy="81.5" r=".51"/>
<circle cx="148.6" cy="77.7" r=".51"/>
<circle cx="123.2" cy="159" r=".51"/>
<circle cx="66" cy="38.3" r=".51"/>
<circle cx="106.7" cy="38.3" r=".51"/>
<circle cx="123.2" cy="153.9" r=".51"/>
<circle cx="91.4" cy="79" r=".51"/>
<circle cx="106.7" cy="35.8" r=".51"/>
<circle cx="76.2" cy="54.9" r=".51"/>
<circle cx="71.1" cy="38.3" r=".51"/>
<circle cx="55.9" cy="76.4" r=".51"/>
<circle cx="71.1" cy="54.9" r=".51"/>
<circle cx="33" cy="109.5" r=".51"/>
<circle cx="121.9" cy="77.7" r=".51"/>
<circle cx="105.4" cy="84.1" r=".51"/>
<circle cx="105.4" cy="89.1" r=".51"/>
<circle cx="123.2" cy="156.5" r=".51"/>
<circle cx="241.3" cy="66.3" r=".51"/>
<circle cx="29.2" cy="94.2" r=".51"/>
<circle cx="241.3" cy="79" r=".51"/>
<circle cx="243.8" cy="73.9" r=".51"/>
<circle cx="213.4" cy="147.6" r=".51"/>
<circle cx="120.7" cy="138.7" r=".51"/>
<circle cx="245.1" cy="63.7" r=".51"/>
<circle cx="124.5" cy="95.5" r=".51"/>
</g>
<g fill="none" stroke="#000084" stroke-width=".18">
<path d="M150.5 41.5l1.2 1.3M150.5 44.1l1.2 1.2M150.5 46.6l1.2 1.2M150.5 49.2l1.2 1.2M150.5 51.7l1.2 1.2M150.5 54.2l1.2 1.3M151.7 41.5l-1.2 1.3M151.7 44.1l-1.2 1.2M151.7 46.6l-1.2 1.2M151.7 49.2l-1.2 1.2M151.7 51.7l-1.2 1.2M151.7 54.2l-1.2 1.3"/>
<path d="M150.5 69.5l1.2 1.2M150.5 66.9l1.2 1.3M151.7 69.5l-1.2 1.2M151.7 66.9l-1.2 1.3M89.6 93.6l1.2 1.2M89.6 96.2l1.2 1.2M89.6 91.1l1.2 1.2M89.6 86l1.2 1.2M90.8 93.6l-1.2 1.2M90.8 96.2l-1.2 1.2M90.8 91.1l-1.2 1.2M90.8 86l-1.2 1.2"/>
<path d="M27.3 101.2l1.2 1.3M28.5 101.2l-1.2 1.3M89.6 101.2l1.2 1.3M89.6 103.8l1.2 1.2M89.6 108.9l1.2 1.2M89.6 106.3l1.2 1.2M90.8 101.2l-1.2 1.3M90.8 103.8l-1.2 1.2M90.8 108.9l-1.2 1.2M90.8 106.3l-1.2 1.2M189.9 136.8l1.2 1.2M191.1 136.8l-1.2 1.2"/>
<path d="M76.9 140.6l1.2 1.2M76.9 143.1l1.2 1.3M78.1 143.1l-1.2 1.3M78.1 140.6l-1.2 1.2M145.4 145.7l1.3 1.2M145.4 148.2l1.3 1.2M145.4 150.8l1.3 1.2M145.4 153.3l1.3 1.2M146.7 145.7l-1.3 1.2M146.7 148.2l-1.3 1.2M146.7 150.8l-1.3 1.2M146.7 153.3l-1.3 1.2"/>
<path d="M258.5 145.7l1.2 1.2M258.5 140.6l1.2 1.2M259.7 145.7l-1.2 1.2M259.7 140.6l-1.2 1.2"/>
</g>
<text font-size="2.8" fill="#840000" x="178" y="190.5">Title:</text>
<g font-size="2.1" fill="#0000c2">
<text x="52.9" y="22.9">POWER</text>
<text x="175.3" y="20.3">MCU</text>
<text x="233.7" y="54.6">SENSOR MODULES</text>
<text x="266.7" y="64.2">3.3V</text>
<text x="266.7" y="66.6">5V</text>
<text x="266.7" y="69.1">GND</text>
<text x="266.7" y="71.5">IO1 (was ID1)</text>
<text x="44.4" y="72.4">USB</text>
<text x="266.7" y="74">SCL</text>
<text x="266.7" y="76.4">IN1 (was ID2)</text>
<text x="266.7" y="78.8">SDA</text>
<text x="266.7" y="81.3">IO2 (was EN)</text>
<text x="91.4" y="99.6">RTS/DTR logic:</text>
<text x="91.4" y="102">RTS DTR BOOTMODE RST</text>
<text x="92" y="104.4">0</text>
<text x="92" y="106.9">0</text>
<text x="92" y="109.3">1</text>
<text x="92" y="111.8">1</text>
<text x="98.5" y="109.3">0</text>
<text x="78.7" y="129.5">TEMP/HUMIDITY</text>
<text x="133.3" y="129.5">LORA</text>
<text x="195.6" y="128.3">FAN CTRL</text>
<text x="245.1" y="127">PM SENSOR</text>
<text x="20.3" y="178.2">Buck options:</text>
<text x="20.3" y="180.6">LM3671 / 2.2uH / 4.7uF / 10uF / 600mA</text>
<text x="20.3" y="183.1">SC189Z / 2.2uH / 4.7uF / 10uF / 1.5A</text>
<text x="20.3" y="185.5">ADP2108 / 2.2uH / 4.7uF / 10uF / 600mA</text>
<text x="20.3" y="188">MCP1603 / 4.7uH / 4.7uF / 4.7uF / 500mA</text>
</g>
<g font-size="2.1" fill="#840000">
<text x="186.3" y="32.8">BOOTMODE</text>
<text x="135.8" y="37.8">RST</text>
<text x="185.7" y="40.4">FAN_PWM</text>
<text x="208.5" y="40.4">EXT_LED</text>
<text x="186.3" y="42.9">SENS1_IO1</text>
<text x="186.3" y="45.5">SENS2_IO1</text>
<text x="36.5" y="49.3">EXT_LED</text>
<text x="185.7" y="53.1">U2TXD</text>
<text x="186.3" y="50.5">MISO</text>
<text x="186.3" y="48">SENS1_IO2</text>
<text x="186.3" y="55.6">U2RXD</text>
<text x="210.5" y="58.2">SDA</text>
<text x="140.7" y="63.2">RXD</text>
<text x="141.6" y="60.7">TXD</text>
<text x="186.3" y="63.2">RFM_DIO0</text>
<text x="186.3" y="65.8">RFM_DIO1</text>
<text x="210.5" y="60.7">SCL</text>
<text x="103.1" y="69.6">RXD</text>
<text x="185.7" y="70.9">SCK</text>
<text x="186.3" y="68.3">FAN_SENS</text>
<text x="103.8" y="72.1">TXD</text>
<text x="185.7" y="73.4">MOSI</text>
<text x="186.3" y="75.9">SENS2_IO2</text>
<text x="127.3" y="78.5">BOOTMODE</text>
<text x="185.7" y="81">RFM_SEL</text>
<text x="185.7" y="78.5">RFM_RST</text>
<text x="186.3" y="83.6">SENS1_IN</text>
<text x="186.3" y="86.1">SENS2_IN</text>
<text x="214.9" y="89.9">SENS1_IO1</text>
<text x="242.1" y="85.6" transform="rotate(-90 242.1 85.6)">SDA</text>
<text x="244.6" y="85.4" transform="rotate(-90 244.6 85.4)">SCL</text>
<text x="258.7" y="89.9">SENS2_IO1</text>
<text x="214.9" y="92.5">SENS1_IO2</text>
<text x="216.8" y="95">SENS1_IN</text>
<text x="258.1" y="95">SENS2_IN</text>
<text x="258.7" y="92.5">SENS2_IO2</text>
<text x="127.3" y="96.3">RST</text>
<text x="168.7" y="135.6">FAN_PWM</text>
<text x="100" y="140.7">SCL</text>
<text x="100" y="143.3">SDA</text>
<text x="112.4" y="142">MISO</text>
<text x="150.8" y="142">RFM_DIO0</text>
<text x="107.3" y="149.6">RFM_SEL</text>
<text x="111.8" y="144.5">MOSI</text>
<text x="112.7" y="147.1">SCK</text>
<text x="150.8" y="144.5">RFM_DIO1</text>
<text x="166.2" y="153.4">FAN_SENS</text>
<text x="244.9" y="152.1">U2TXD</text>
<text x="245.3" y="154.7">U2RXD</text>
<text x="150.8" y="157.2">RFM_RST</text>
<text x="178" y="184">Sheet: /</text>
<text x="178" y="186.7">File: openair2.sch</text>
<text x="178" y="196.9">KiCad E.D.A. kicad 5.1.5+dfsg1-2build2</text>
<text x="178" y="194.1">Size: A4</text>
<text x="200" y="194.1">Date:</text>
<text x="263" y="194.1">Rev:</text>
<text x="263" y="196.9">Id: 1/1</text>
</g>
<g font-size="2.1">
<text x="48.3" y="86.4">FT231_3V3</text>
<text x="95.2" y="88.9">DTR</text>
<text x="95.2" y="86.4">RTS</text>
</g>
<g font-size="1.8" fill="#840000">
<text x="35" y="11.9">1</text>
<text x="85" y="11.9">2</text>
<text x="135" y="11.9">3</text>
<text x="185" y="11.9">4</text>
<text x="235" y="11.9">5</text>
<text x="285" y="11.9">6</text>
<text x="10.4" y="35.9">A</text>
<text x="153.2" y="31.7">2</text>
<text x="178.1" y="34.3">24</text>
<text x="178.1" y="31.7">25</text>
<text x="285.4" y="35.9">A</text>
<text x="27.5" y="40.6">1</text>
<text x="75.7" y="38.1">1</text>
<text x="75.7" y="40.6">3</text>
<text x="88.4" y="38.1">5</text>
<text x="152.7" y="41.9">21</text>
<text x="153.2" y="36.8">3</text>
<text x="178.1" y="41.9">14</text>
<text x="178.1" y="36.8">26</text>
<text x="178.1" y="39.4">29</text>
<text x="27.5" y="43.2">2</text>
<text x="27.5" y="45.7">3</text>
<text x="75.7" y="43.2">2</text>
<text x="88.4" y="43.2">4</text>
<text x="152.7" y="47">17</text>
<text x="152.7" y="44.4">22</text>
<text x="178.1" y="47">13</text>
<text x="178.1" y="44.4">16</text>
<text x="27.5" y="48.3">4</text>
<text x="152.7" y="49.5">18</text>
<text x="152.7" y="52.1">19</text>
<text x="178.1" y="49.5">23</text>
<text x="178.1" y="52.1">27</text>
<text x="152.7" y="54.6">20</text>
<text x="152.7" y="59.7">35</text>
<text x="178.1" y="54.6">28</text>
<text x="178.1" y="57.1">30</text>
<text x="178.1" y="59.7">31</text>
<text x="152.7" y="62.2">34</text>
<text x="178.1" y="62.2">33</text>
<text x="178.1" y="64.8">36</text>
<text x="261.1" y="63.5">1</text>
<text x="153.2" y="67.3">4</text>
<text x="153.2" y="69.8">5</text>
<text x="178.1" y="69.8">10</text>
<text x="178.1" y="67.3">37</text>
<text x="225.6" y="66">2</text>
<text x="225.6" y="68.6">3</text>
<text x="225.6" y="71.1">4</text>
<text x="261.1" y="66">2</text>
<text x="261.1" y="68.6">3</text>
<text x="261.1" y="71.1">4</text>
<text x="151.8" y="77.5">PAD</text>
<text x="178.1" y="72.4">11</text>
<text x="178.1" y="74.9">12</text>
<text x="178.6" y="77.5">8</text>
<text x="225.6" y="73.7">5</text>
<text x="225.6" y="76.2">6</text>
<text x="261.1" y="73.7">5</text>
<text x="261.1" y="76.2">6</text>
<text x="66.3" y="78.7">12</text>
<text x="66.3" y="81.3">20</text>
<text x="87.9" y="78.7">17</text>
<text x="87.9" y="83.8">19</text>
<text x="88.4" y="81.3">1</text>
<text x="152.7" y="82.5">15</text>
<text x="152.7" y="80">38</text>
<text x="178.6" y="82.5">6</text>
<text x="178.6" y="80">9</text>
<text x="225.6" y="78.7">7</text>
<text x="225.6" y="81.3">8</text>
<text x="261.1" y="78.7">7</text>
<text x="261.1" y="81.3">8</text>
<text x="10.4" y="85.9">B</text>
<text x="66.3" y="86.4">10</text>
<text x="87.9" y="88.9">18</text>
<text x="88.4" y="86.4">6</text>
<text x="153.2" y="85.1">1</text>
<text x="178.6" y="85.1">7</text>
<text x="285.4" y="85.9">B</text>
<text x="26.2" y="94">1</text>
<text x="66.3" y="91.4">11</text>
<text x="88.4" y="91.4">4</text>
<text x="88.4" y="94">5</text>
<text x="26.2" y="96.5">2</text>
<text x="26.2" y="99.1">3</text>
<text x="26.2" y="101.6">4</text>
<text x="66.8" y="99.1">8</text>
<text x="66.8" y="96.5">9</text>
<text x="87.9" y="101.6">15</text>
<text x="88.4" y="96.5">2</text>
<text x="26.2" y="104.1">5</text>
<text x="66.3" y="106.7">13</text>
<text x="66.8" y="104.1">3</text>
<text x="87.9" y="104.1">14</text>
<text x="88.4" y="106.7">7</text>
<text x="24.3" y="109.2">PAD1</text>
<text x="65.5" y="109.2">PAD</text>
<text x="87.9" y="109.2">16</text>
<text x="10.4" y="135.9">C</text>
<text x="149.4" y="133.3">1</text>
<text x="149.4" y="135.9">2</text>
<text x="191.3" y="134.6">3</text>
<text x="191.3" y="137.2">4</text>
<text x="206.5" y="134.6">1</text>
<text x="285.4" y="135.9">C</text>
<text x="78.3" y="141">3</text>
<text x="78.3" y="143.5">4</text>
<text x="78.3" y="138.4">5</text>
<text x="91" y="142.2">1</text>
<text x="91" y="139.7">6</text>
<text x="126" y="138.4">13</text>
<text x="126.5" y="141">2</text>
<text x="126.5" y="143.5">3</text>
<text x="143.8" y="141">14</text>
<text x="143.8" y="143.5">15</text>
<text x="144.3" y="138.4">9</text>
<text x="191.3" y="139.7">2</text>
<text x="206.5" y="139.7">5</text>
<text x="259.9" y="138.4">1</text>
<text x="259.9" y="141">2</text>
<text x="259.9" y="143.5">3</text>
<text x="78.3" y="146">2</text>
<text x="89.6" y="144.8">PAD</text>
<text x="126.5" y="146">4</text>
<text x="126.5" y="148.6">5</text>
<text x="143.8" y="148.6">11</text>
<text x="143.8" y="146">16</text>
<text x="216.7" y="149.9">1</text>
<text x="216.7" y="147.3">2</text>
<text x="216.7" y="144.8">3</text>
<text x="259.9" y="146">4</text>
<text x="259.9" y="148.6">5</text>
<text x="126.5" y="151.1">1</text>
<text x="126.5" y="153.7">8</text>
<text x="143.8" y="151.1">12</text>
<text x="144.3" y="153.7">7</text>
<text x="259.9" y="151.1">6</text>
<text x="259.9" y="153.7">7</text>
<text x="126" y="156.2">10</text>
<text x="144.3" y="156.2">6</text>
<text x="10.4" y="185.9">D</text>
<text x="285.4" y="185.9">D</text>
<text x="35" y="199.9">1</text>
<text x="85" y="199.9">2</text>
<text x="135" y="199.9">3</text>
<text x="185" y="199.9">4</text>
<text x="235" y="199.9">5</text>
<text x="285" y="199.9">6</text>
</g>
<g font-size="1.8" fill="#008484">
<text x="278.3" y="17.4">H1</text>
<text x="277" y="22.5">HOLE</text>
<text x="61.2" y="28.9">5V</text>
<text x="97.9" y="27.6">PWR_FLAG</text>
<text x="146.8" y="25.1">3.3V</text>
<text x="165" y="27.6">IC1</text>
<text x="186.1" y="29" transform="rotate(-90 186.1 29)">TP11</text>
<text x="216.1" y="26.3">R1</text>
<text x="278.3" y="26.3">H2</text>
<text x="32" y="35.2">5V</text>
<text x="53" y="35.1">TP1</text>
<text x="79.3" y="35.6">SC189Z</text>
<text x="81.2" y="33.3">IC3</text>
<text x="104.9" y="31.4">3.3V</text>
<text x="112.7" y="35.2">TP2</text>
<text x="146.7" y="34.1" transform="rotate(-90 146.7 34.1)">TP10</text>
<text x="157.2" y="32.6">3V3</text>
<text x="172.7" y="35.2">IO2</text>
<text x="172.7" y="32.6">IO0</text>
<text x="200.3" y="34">R18</text>
<text x="207.9" y="31.4">R17</text>
<text x="208.1" y="33.6">220</text>
<text x="215.5" y="31.4">10K</text>
<text x="218.7" y="33.8">LED1</text>
<text x="277" y="31.4">HOLE</text>
<text x="24.3" y="39">P5</text>
<text x="53.5" y="37.6">5V</text>
<text x="78.5" y="39">VIN</text>
<text x="78.5" y="41.5">EN</text>
<text x="83.8" y="39">SW</text>
<text x="97.4" y="40.3">2.2u 1A BDCD002520122R2MS1</text>
<text x="98" y="36.5">L1</text>
<text x="112.7" y="37.8">3V3</text>
<text x="157.2" y="37.7">EN</text>
<text x="172.7" y="37.7">IO4</text>
<text x="172.7" y="40.3">IO5</text>
<text x="200.5" y="36.1">220</text>
<text x="276.3" y="37.6">LOGO1</text>
<text x="63.7" y="46.7">C3</text>
<text x="78.5" y="44.1">GND</text>
<text x="84.3" y="44.1">FB</text>
<text x="107.5" y="46.7">C4</text>
<text x="157.2" y="47.9">SD2</text>
<text x="157.2" y="42.8">SD0</text>
<text x="157.2" y="45.3">SD1</text>
<text x="171.7" y="47.9">IO14</text>
<text x="171.7" y="42.8">IO12</text>
<text x="171.7" y="45.3">IO13</text>
<text x="201.4" y="46.7">3.3V</text>
<text x="219" y="47.9">GND</text>
<text x="277.2" y="42.7">Logo</text>
<text x="23.3" y="51.7">PWR</text>
<text x="62.6" y="51.7">10u</text>
<text x="107.6" y="51.7">10u</text>
<text x="157.2" y="50.4">SD3</text>
<text x="157.2" y="53">CMD</text>
<text x="171.7" y="50.4">IO15</text>
<text x="171.7" y="53">IO16</text>
<text x="199" y="53">R26</text>
<text x="207.9" y="53">R27</text>
<text x="31.1" y="58.1">GND</text>
<text x="78.4" y="58.1">TP3</text>
<text x="157.2" y="55.5">CLK</text>
<text x="171.7" y="55.5">IO17</text>
<text x="171.7" y="58">IO18</text>
<text x="199" y="55.5">2K2</text>
<text x="207.9" y="55.5">2K2</text>
<text x="222.5" y="59.4">P2</text>
<text x="240.2" y="58.1">5V 3.3V</text>
<text x="263.1" y="59.4">P3</text>
<text x="48.4" y="63">PWR_FLAG</text>
<text x="56.5" y="60.6">GND</text>
<text x="78.1" y="60.6">GND</text>
<text x="120.1" y="65.7">3.3V</text>
<text x="157.2" y="63.1">RXD0</text>
<text x="157.2" y="60.6">TXD0</text>
<text x="171.7" y="60.6">IO19</text>
<text x="171.7" y="63.1">IO21</text>
<text x="171.7" y="65.7">IO22</text>
<text x="221" y="61.9">MOD1</text>
<text x="225.6" y="63.5">1</text>
<text x="261.6" y="61.9">MOD2</text>
<text x="88.4" y="69.4">TXD</text>
<text x="88.5" y="66.8">TP4</text>
<text x="93.4" y="69.4">RXD</text>
<text x="93.6" y="66.8">TP6</text>
<text x="157.2" y="68.2">SENSOR_VP</text>
<text x="157.2" y="70.7">SENSOR_VN</text>
<text x="171.7" y="70.7">IO25</text>
<text x="171.7" y="68.2">IO23</text>
<text x="43.4" y="77.1">L2</text>
<text x="54.8" y="72.1">5V</text>
<text x="58.5" y="72.1">PWR_FLAG</text>
<text x="77.4" y="75.9">IC2</text>
<text x="101.2" y="75.7">TP5</text>
<text x="114.6" y="75.9">T2</text>
<text x="124.1" y="73.3">R15</text>
<text x="124.1" y="75.9">10K</text>
<text x="145" y="72.1">C1</text>
<text x="145.1" y="77.1">0u1</text>
<text x="171.7" y="73.3">IO26</text>
<text x="171.7" y="75.8">IO27</text>
<text x="243.2" y="72.1">GND</text>
<text x="40.7" y="80.9">FERRITE</text>
<text x="69.6" y="79.6">VCC</text>
<text x="69.6" y="82.2">VCCIO</text>
<text x="82.9" y="82.2">RXD</text>
<text x="83.1" y="79.6">TXD</text>
<text x="101.1" y="78.5">RTS</text>
<text x="108.9" y="78.4">R13</text>
<text x="108.9" y="83.5">10K</text>
<text x="115.8" y="78.4">C</text>
<text x="115.9" y="83.4">E</text>
<text x="116.6" y="80.9">B</text>
<text x="125.8" y="83.5">USER</text>
<text x="126" y="80.9">BTN2</text>
<text x="157.2" y="83.4">GND</text>
<text x="157.2" y="80.9">GND</text>
<text x="157.2" y="78.4">GND</text>
<text x="171.7" y="83.4">IO34</text>
<text x="171.7" y="78.4">IO32</text>
<text x="171.7" y="80.9">IO33</text>
<text x="24.3" y="86">PWR_FLAG</text>
<text x="69.6" y="87.2">3V3OUT</text>
<text x="83" y="89.8">DTR</text>
<text x="83.1" y="84.7">RTS</text>
<text x="83.1" y="87.2">CTS</text>
<text x="126.6" y="89.8">R16</text>
<text x="157.2" y="86">GND</text>
<text x="171.7" y="86">IO35</text>
<text x="226.3" y="84.8">R6</text>
<text x="226.4" y="87.3">27</text>
<text x="236.6" y="84.9">R8</text>
<text x="236.7" y="87.2">27</text>
<text x="240.8" y="88.6">3.3V</text>
<text x="246.6" y="84.8">R9</text>
<text x="246.7" y="87.3">27</text>
<text x="257" y="84.9">R19</text>
<text x="257" y="87.2">27</text>
<text x="15.4" y="92.4">USB1</text>
<text x="19.5" y="94.9">VBUS</text>
<text x="59.3" y="92.4">R11</text>
<text x="60" y="94.9">27</text>
<text x="69.6" y="92.3">RESET</text>
<text x="82.8" y="94.9">DCD</text>
<text x="82.9" y="92.3">DSR</text>
<text x="94.7" y="94.8">DTR</text>
<text x="94.9" y="92.4">TP7</text>
<text x="108.9" y="91.1">R14</text>
<text x="115.9" y="91.1">E</text>
<text x="116.6" y="93.6">B</text>
<text x="126.6" y="92.4">10K</text>
<text x="146.6" y="92.4">GND</text>
<text x="159.4" y="91.1">ESP-WROOM-32</text>
<text x="235.2" y="93.5">R20</text>
<text x="246.7" y="93.5">R21</text>
<text x="22.1" y="99.9">D+</text>
<text x="69.6" y="99.9">USBDP</text>
<text x="69.6" y="97.4">USBDM</text>
<text x="84.8" y="97.4">RI</text>
<text x="108.9" y="96.2">10K</text>
<text x="114.6" y="98.6">T3</text>
<text x="115.8" y="96.1">C</text>
<text x="126.6" y="101.3">RESET</text>
<text x="127.2" y="98.7">BTN1</text>
<text x="233.9" y="97.5">R7</text>
<text x="234" y="100">47K</text>
<text x="237.4" y="96.1">DNP</text>
<text x="244" y="96.1">DNP</text>
<text x="247.9" y="97.5">R10</text>
<text x="247.9" y="100">47K</text>
<text x="20.4" y="105">GND</text>
<text x="22.6" y="102.5">ID</text>
<text x="35.8" y="102.5">C6</text>
<text x="35.9" y="107.6">10n 47p 47p 0u1</text>
<text x="39.6" y="102.5">C7</text>
<text x="43.4" y="102.5">C8</text>
<text x="47.2" y="102.5">C9</text>
<text x="51.1" y="102.5">C10 C11 R12</text>
<text x="51.1" y="107.6">4u7</text>
<text x="54.9" y="107.6">0u1</text>
<text x="60" y="105.1">27</text>
<text x="69.6" y="107.6">GND</text>
<text x="69.6" y="105">GND</text>
<text x="80.6" y="105">CBUS1</text>
<text x="80.6" y="102.5">CBUS0</text>
<text x="80.6" y="107.6">CBUS2</text>
<text x="122.5" y="107.6">GND</text>
<text x="230.5" y="106.3">GND</text>
<text x="250.8" y="106.3">GND</text>
<text x="17.9" y="110.1">SHIELD</text>
<text x="21" y="112.7">USB</text>
<text x="69.6" y="110.1">GND</text>
<text x="80.6" y="110.1">CBUS3</text>
<text x="21.2" y="115.1">TP8</text>
<text x="21.7" y="117.6">SHLD</text>
<text x="31.1" y="116.5">GND</text>
<text x="74.9" y="115.2">FT231XQ</text>
<text x="68" y="131.7">3.3V</text>
<text x="149.3" y="129.1">ANT</text>
<text x="149.5" y="126.5">TP9</text>
<text x="150.1" y="131.7">ANT1</text>
<text x="212.3" y="126.7">5V</text>
<text x="80.4" y="136.8">SI7006-A20</text>
<text x="83.7" y="134.3">IC5</text>
<text x="118.8" y="133">3.3V</text>
<text x="132.2" y="136.8">RFM95W</text>
<text x="134.5" y="134.3">IC6</text>
<text x="194.1" y="135.5">EN</text>
<text x="198.3" y="133">U1</text>
<text x="201.8" y="135.5">VIN</text>
<text x="249.1" y="133">5V</text>
<text x="253.5" y="133">3.3V</text>
<text x="261.8" y="136.8">P1</text>
<text x="65" y="141.9">C5</text>
<text x="81" y="141.9">DNC</text>
<text x="81" y="139.3">VDD</text>
<text x="85.4" y="143.1">SDA</text>
<text x="85.6" y="140.6">SCL</text>
<text x="129.3" y="139.3">3.3V</text>
<text x="129.3" y="141.9">MISO</text>
<text x="138.4" y="141.9">DIO0</text>
<text x="138.9" y="139.3">ANT</text>
<text x="179.2" y="139.4">R2</text>
<text x="179.2" y="141.9">1K</text>
<text x="192.5" y="143.2">MIC2004-1.2YM5</text>
<text x="194.1" y="140.6">GND</text>
<text x="194.1" y="138">FAULT</text>
<text x="199.8" y="140.6">VOUT</text>
<text x="217.9" y="143">FAN</text>
<text x="65.1" y="144.4">0u1</text>
<text x="81" y="146.9">GND</text>
<text x="81" y="144.4">DNC</text>
<text x="85.4" y="145.7">PAD</text>
<text x="129.3" y="144.4">MOSI</text>
<text x="129.3" y="146.9">SCK</text>
<text x="129.3" y="149.5">SEL</text>
<text x="138.4" y="149.5">DIO3</text>
<text x="138.4" y="144.4">DIO1</text>
<text x="138.4" y="146.9">DIO2</text>
<text x="179.2" y="148.3">R4</text>
<text x="115.8" y="153.3">C13</text>
<text x="129.3" y="152">GND</text>
<text x="129.3" y="154.6">GND</text>
<text x="138.4" y="152">DIO4</text>
<text x="138.4" y="154.6">DIO5</text>
<text x="178.7" y="150.8">10K</text>
<text x="179.2" y="155.9">R5</text>
<text x="187.6" y="153.3">10K</text>
<text x="188.1" y="150.8">R3</text>
<text x="204.7" y="150.8">C14</text>
<text x="204.8" y="153.3">10u</text>
<text x="218.6" y="153.2">P4</text>
<text x="67.9" y="157.1">GND</text>
<text x="115.9" y="157.1">0u1</text>
<text x="129.3" y="157.1">GND</text>
<text x="136.6" y="157.1">RESET</text>
<text x="178.7" y="158.4">22K</text>
<text x="261.5" y="157.1">PM</text>
<text x="121.2" y="164.8">GND</text>
<text x="211.4" y="166">GND</text>
<text x="253.3" y="162.2">GND</text>
</g>
<g font-size="1.8" fill="#0000c2">
<text x="152.4" y="93.5">Note: IO32 and IO33 might be internally</text>
<text x="152.4" y="95.6">connected to 32kHz crystal. IO0, IO2 and IO5</text>
<text x="152.4" y="97.7">are boot mode pins. IO12-IO15 are JTAG.</text>
<text x="152.4" y="99.7">IO0 high/floating: Normal, pull low: Serial bootloader.</text>
<text x="152.4" y="101.8">Connect to DTR. Connect EN to RTS.</text>
<text x="152.4" y="103.8">IO12 pull high: 1.8V. IO15 pull low: Mute boot messages.</text>
<text x="152.4" y="105.9">SENSOR_VP=GPIO36, SENSOR_VN=GPIO37</text>
<text x="152.4" y="107.9">GPIO34-GPIO39: Input only</text>
</g>
<text font-size="1.8" fill="#008400" x="211" y="149.4">D1</text>
</svg>
